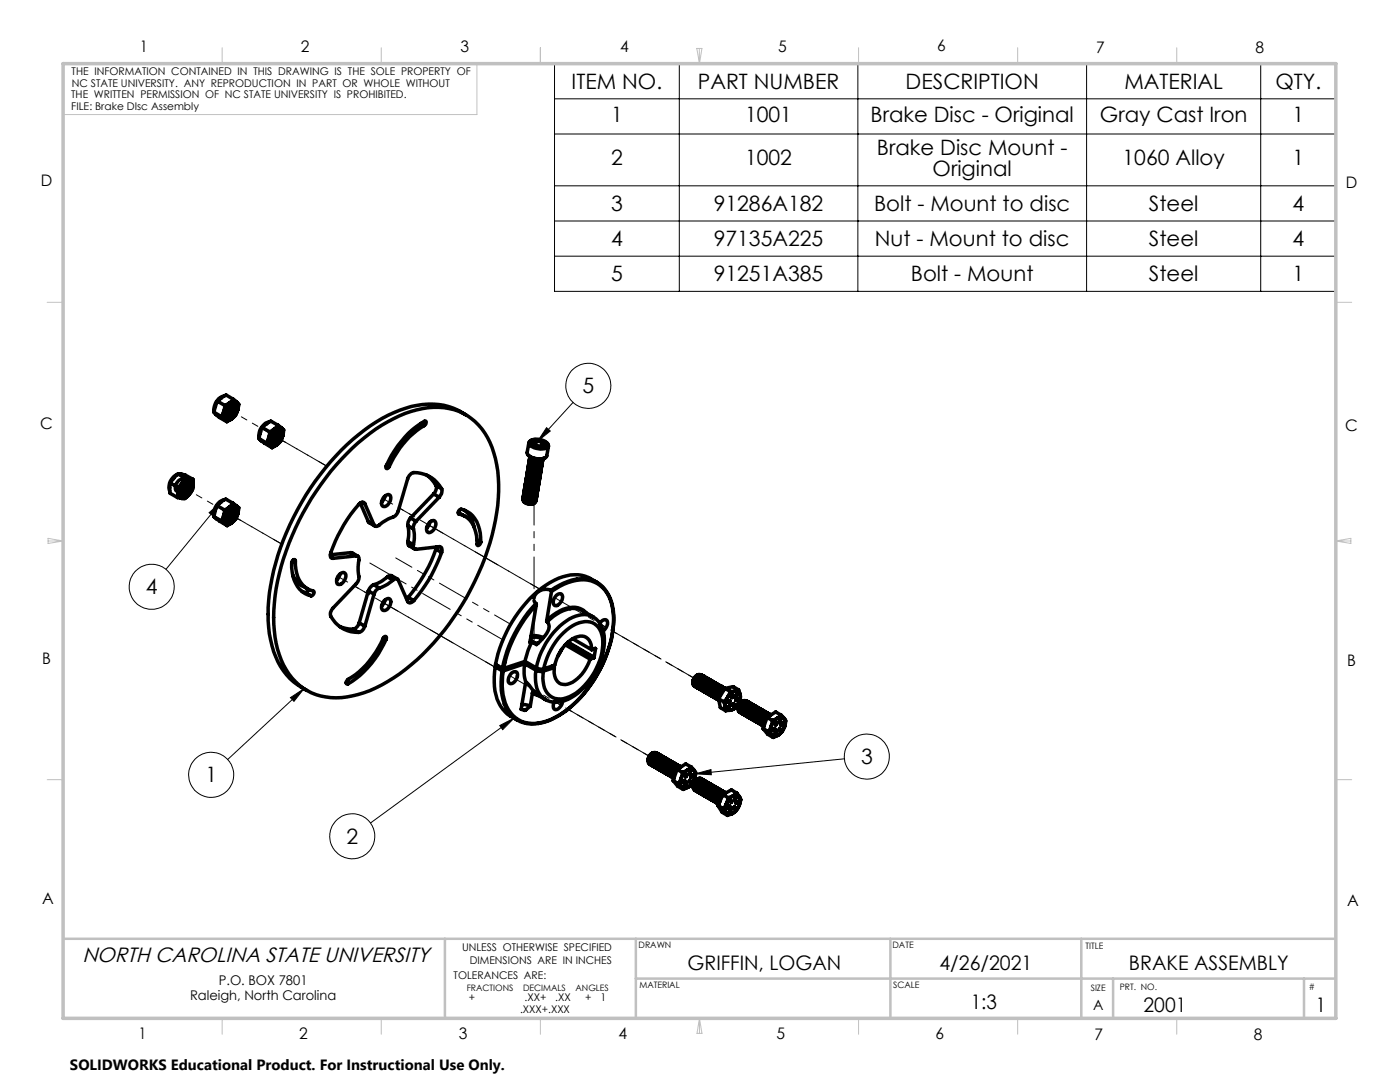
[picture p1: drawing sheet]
<svg xmlns="http://www.w3.org/2000/svg" width="279mm" height="216mm" viewBox="0 0 279 216" stroke-linecap="round" stroke-linejoin="round" font-family="sans-serif">
<g fill="none" stroke="#000" stroke-width=".2">
<path d="M110.7 12.7h155.9v45.4h-155.9zM110.7 19.7h155.9M135.6 12.7v45.4M171.2 12.7v45.4M216.9 12.7v45.4M251.6 12.7v45.4M110.7 26.7h155.9M110.7 37.1h155.9M110.7 44.1h155.9M110.7 51.1h155.9M109.1 85.3l.7 .7-2.5 2zM114.4 80.3l-7.1 7.7"/>
<path d="M41.7 102.3l2.4-2.1-1.6 2.7zM44.1 100.2l-11 13.4M58 139.2l2.6-1.8-1.9 2.5zM60.6 137.4l-15.2 14.2M99.7 144.8l2.9-1.5-2.3 2.3zM102.6 143.3l-28.7 20.9M138.7 154.4l3.2-.8 .1 1zM168.5 151.4l-29.8 3"/>
<circle cx="117.4" cy="77" r="4.5"/>
<circle cx="30.3" cy="117.1" r="4.5"/>
<circle cx="42.1" cy="154.6" r="4.5"/>
<circle cx="173" cy="151" r="4.5"/>
<circle cx="70.3" cy="166.9" r="4.5"/>
</g>
<g fill="none" stroke="#c0c0c0" stroke-width=".2">
<path d="M44.3 9.5v3.2M76.1 9.5v3.2M95.2 12.7v10.2h-82.6M107.8 9.5v3.2M139.1 9.7h1l-.5 3zM139.6 9.7v3M171.3 9.5v3.2M203.1 9.5v3.2M234.8 9.5v3.2M9.4 60.3h3.2M266.6 60.3h3.2M9.6 108h3"/>
<path d="M9.6 107.4l3 .6-3 .4zM266.6 108h3M266.6 108l3-.6v1zM9.4 155.6h3.2M266.6 155.6h3.2M44.3 203.2v3.2M76.1 203.2v3.2M107.8 203.2v3.2M139.6 203.2v3M139.6 203.2l.5 3h-1zM171.3 203.2v3.2M203.1 203.2v3.2"/>
<path d="M234.8 203.2v3.2"/>
</g>
<path d="M12.6 187.3h254M88.8 187.3v15.9M126.9 187.3v15.9M126.9 195.3h139.7M177.7 187.3v15.9M215.8 187.3v15.9M222.1 195.3v7.9M260.2 195.3v7.9" fill="none" stroke="#c0c0c0" stroke-width=".5"/>
<path d="M12.6 12.7h254v190.5h-254z" fill="none" stroke="#c0c0c0" stroke-width=".7"/>
<path d="M109.1 85.3l.7 .7-2.5 2zM138.7 154.4l3.2-.8 .1 1zM99.7 144.8l2.9-1.5-2.3 2.3zM58 139.2l2.6-1.8-1.9 2.5zM41.7 102.3l2.4-2.1-1.6 2.7z" fill="#000"/>
<g fill="none" stroke="#000" stroke-width=".7">
<path d="M44.2 79.4l-.2 .2M44.7 79a2.72 2.72 0 0 0-1.9 3.1M46.6 79.7l-.7 .7M46.6 79.7l-1.5-.9-1.7 1.2M46.6 79.7l.6 .6M34 96.4l-.1 .9v1.1l1.5 .9M34 96.4l1.5 .9M34.7 95.4l-.2 .2M35.4 99.3l.9 .1M35.5 94.7a2.72 2.72 0 0 0-1.6 3.2M35.5 97.3l.1 1M35.5 94.6l-.9 .8-.6 1"/>
<path d="M35.5 94.6h.3a4.7 4.7 0 0 1 2.7 1M35.5 94.6l1.5 .8M35.6 98.3a.97 .97 0 0 0 .7 1.1M35.6 98.3l-.2 1M35.7 94.6l.6 .1M36.1 98.1a1.43 1.43 0 0 0 1-1.6 1.42 1.42 0 0 1-.9 1.6M36.3 98.4h.1M36.4 96.4l-.9 .9M36.4 96.4a3.4 3.4 0 0 0-.8 1.9M36.7 96.6a.75 .75 0 0 1 1.1-.3 .75 .75 0 0 1 .2 1.1 1.54 1.54 0 0 1-1.7 1.4 1.53 1.53 0 0 1 .4-2.2zM36.9 96.6a1.55 1.55 0 0 1-1.6 1.4 1.56 1.56 0 0 1 1-2.4l.4 .3 .2 1M37 96.6a1.85 1.85 0 0 1-.8 1.3 1.72 1.72 0 0 0 .7-1.3"/>
<path d="M37 95.4l-.6 1M37 95.4l.9 .2M37.2 96.4l-.1 .7M37.4 96.5a1.3 1.3 0 0 1-1.2 1.7l.1 .2a1.34 1.34 0 0 0 1.4-1.5M37.4 96.5a1.4 1.4 0 0 1-1.2 1.7M37.5 96.6l-.1 .6M37.6 96.6l.1 .3M37.7 96.9l.2 .5M37.8 98.6a1.97 1.97 0 0 1-1.5 .8M37.8 98.6l-.9 .9-.6-.1M37.9 95.6a1.85 1.85 0 0 0-1.5 .8M37.9 95.6a.97 .97 0 0 1 .7 1.1"/>
<path d="M37.9 95.6h.6M37.9 97.4l-.1 .2a1.5 1.5 0 0 1-1.3 1 1.05 1.05 0 0 1 0-1.7 .7 .7 0 0 1 1.1-.3 1.27 1.27 0 0 1-1.3 1.7M37.9 97.4a1.8 1.8 0 0 1-1.2 1.2M38.5 95.6l.1 1.1M38.6 96.7a3.1 3.1 0 0 1-.8 1.9M38.6 96.7a2.41 2.41 0 0 1-.8 1.9M42.7 82.3l.2 .2a6.4 6.4 0 0 0 2.4 1.6M42.7 82.3l1.5 .8M43 82.5l.2 .3M43 81.1v.1M43.4 80l-.7 2.3M43.4 80l1.5 .9"/>
<path d="M44.2 83.1l.6 .6M44.7 99.8a2.77 2.77 0 0 0-1.9 3.1M44.7 82.1a1.67 1.67 0 0 0 .1 1.6M44.7 82.1l-.5 1M44.8 83.7l.5 .4M44.9 80.9l-.2 1.2M45.3 82.2l-.2 .1M45.6 81.2l.2-.2a.7 .7 0 0 1 1-.3 .7 .7 0 0 1 .3 .9 1.8 1.8 0 0 1-1.7 1.7 1.33 1.33 0 0 1 .2-2.1zM45.9 80.4l-1 .5M45.9 80.4a3.6 3.6 0 0 0-1.2 1.7M45.9 81a1.52 1.52 0 0 1-.8 1.3M45.9 81a1.45 1.45 0 0 1-.8 1.3"/>
<path d="M46.1 80.9a1.44 1.44 0 0 1-1 1.6 1.53 1.53 0 0 0 1-1.6zM46.2 83.6a1.11 1.11 0 0 1-1.4 .1M46.2 83.6l-.9 .5M46.2 80.9h.1a1.32 1.32 0 0 1-1.1 1.8 1.35 1.35 0 0 0 1.1-1.8M46.6 81.1l.1 .6M46.6 81.1l-.1-.2a1.34 1.34 0 0 0-1.2 .8 1.34 1.34 0 0 0 .2 1.4 1.53 1.53 0 0 0 1.2-.8M46.6 81.1a1.25 1.25 0 0 1-1.3 1.7M46.7 81.7v.6M46.7 81.7a1.33 1.33 0 0 1-1.4 1.1l-.2-.2M46.7 82.3a1.5 1.5 0 0 1-1.1 .8M47.2 80.3a1.04 1.04 0 0 0-1.3 .1M47.2 80.3a1.58 1.58 0 0 1 .2 1.5"/>
<path d="M47.2 80.3l.5 .4-.3 1.1M47.4 81.8a3.1 3.1 0 0 1-1.2 1.8M47.4 81.8a2.29 2.29 0 0 1-1.2 1.8M51.7 87.5l1.1 .9 1.5 .9M51.7 87.5l1.5 .9M52 86.2l-.1 .4M52 87.8l.2 .2M52.3 85.3l-.6 2.2M52.3 85.3l1.5 .9M53.2 88.4l.7 .5M53.3 84.5l-.3 .2M53.6 87.3l-.4 1.1"/>
<path d="M53.6 87.3a1.57 1.57 0 0 0 .3 1.6M53.7 84.2a2.69 2.69 0 0 0-1.9 3.1M53.8 86.2l-.2 1.1M53.9 88.9l.4 .4M54.4 87.1l-.2 .3M54.7 86.3a.75 .75 0 0 1 1-.4 .75 .75 0 0 1 .3 1.1 1.61 1.61 0 0 1-1.7 1.4 1.57 1.57 0 0 1 .4-2.1zM54.7 86.4l.4-.3h.3a1.4 1.4 0 0 1-.9 1.9l-.3-.1M54.8 85.6a3.5 3.5 0 0 0-1.2 1.7M54.8 85.6l-1 .6M54.8 86.3a1.47 1.47 0 0 1-.6 1.1l.3-.3zM55.1 86.1v.1a1.46 1.46 0 0 1-1 1.4M55.1 86.1v.4"/>
<path d="M55.1 86.1a1.59 1.59 0 0 1-1 1.6M55.1 86l-.4 .4M55.1 86h.5a1.42 1.42 0 0 1-1.2 2.1 1.38 1.38 0 0 1 .3-1.7M55.1 86h.5l.2 .1M55.2 86.1a1.37 1.37 0 0 1-1 1.7M55.3 88.7a1.19 1.19 0 0 1-1.4 .2M55.3 86.1a1.43 1.43 0 0 1-1.1 1.7M55.3 88.7l-1 .6M55.4 86.1a1.22 1.22 0 0 1-1.2 1.8M55.5 84.9l-.7 .7M55.5 84.9l-1.5-.9-.9 .6-.8 .7M55.5 84.9l.7 .5"/>
<path d="M56.2 85.4a1.11 1.11 0 0 0-1.4 .2M56.2 85.4a1.43 1.43 0 0 1 .2 1.6M56.2 85.4l.4 .4-.2 1.2M56.4 87a3.2 3.2 0 0 1-1.1 1.7M56.4 87a2.37 2.37 0 0 1-1.1 1.7M70.3 89.4a29.3 29.3 0 0 1 14-7.9 11.6 11.6 0 0 1 13.9 7.8 28.2 28.2 0 0 1 .4 16 51.4 51.4 0 0 1-18.9 29.2 22.7 22.7 0 0 1-12.6 4.7 11.3 11.3 0 0 1-11-7.5 27.4 27.4 0 0 1-.7-15.7 52.8 52.8 0 0 1 14.9-26.6zM76.6 99.2l.2-.2a.65 .65 0 0 1 .9-.3 .65 .65 0 0 1 .3 .9 1.45 1.45 0 0 1-1.6 1.4 1.29 1.29 0 0 1 .2-1.8zM76.9 99l-.3 .6-.4 .6M77.2 92.8l.5 .3M84 84.5l.7 .4M84.7 84.9l.3-.4-.1-.5a17.4 17.4 0 0 0-7.9 9.3l.2 .2 .5-.4M84.7 84.9a17.8 17.8 0 0 0-7 8.2"/>
<path d="M85.2 94.8l.9 .8 .9 1.3M86.5 98.6l1.2 .6M86.5 98.6l-4.6 4.8M87 96.9a1.67 1.67 0 0 1-.5 1.7M87 96.9l1.1 .6M87.7 99.2l-4.7 4.8M88.1 97.5a1.67 1.67 0 0 1-.4 1.7M88.1 97.5a6 6 0 0 0-5.9-3.1l-.8 .9-1.9 6.7a1.99 1.99 0 0 1-1.7 1.4l-2.1 1.3a.63 .63 0 0 1-1.1 0M93 82.8a13.3 13.3 0 0 0-12-1.3 34 34 0 0 0-15.1 10.7 50.6 50.6 0 0 0-12.4 29 20.9 20.9 0 0 0 3.1 12.6 12.2 12.2 0 0 0 4.6 4M104.4 99.7a1.75 1.75 0 0 0 2.3 .5l.3-.3M104.4 99.6l-.1 .1M104.4 99.3h.1"/>
<path d="M104.4 99.5a1.53 1.53 0 0 0 2 .8l.4-.1 .2-.2v-.3M104.4 99.3a1.75 1.75 0 0 0 2.4 .6l.2-.3M104.5 99.2h-.1a.85 .85 0 0 0 1 .8 1.21 1.21 0 0 0 1.6-.6M104.5 99a1.75 1.75 0 0 0 2.3 .6l.3-.3M104.5 99h-.1M104.5 98.7h.1M104.5 98.8v.3a2.03 2.03 0 0 0 2.6 .2v-.2M104.5 98.7a.89 .89 0 0 0 1 .7 1.35 1.35 0 0 0 1.6-.4M104.6 98.6h-.1a.86 .86 0 0 0 1 .7 1.51 1.51 0 0 0 1.6-.3v-.2M104.6 98.4a1.68 1.68 0 0 0 2.5 .3M104.6 98.4h-.1M104.6 98v.1"/>
<path d="M104.6 98.2v.1a1.53 1.53 0 0 0 2 .8l.3-.2 .3-.4M104.6 98.1a.95 .95 0 0 0 1 .7 1.42 1.42 0 0 0 1.6-.4M104.7 97.9l-.1 .1a.91 .91 0 0 0 1 .7 1.73 1.73 0 0 0 1.6-.3v-.2M104.7 97.8a1.75 1.75 0 0 0 2.3 .6l.2-.4M104.7 97.7l-.1 .1M104.7 99.7l.7 .4 1.1-.1M104.7 97.4a1.72 1.72 0 0 0 2.6 .4v-.1M104.7 97.6a1.53 1.53 0 0 0 2 .8l.3-.1 .3-.4M104.7 99.4l.1 .1a1.89 1.89 0 0 0 1.7 .2M104.7 97.1v.1M104.8 97.3h-.1a.85 .85 0 0 0 1 .8 1.51 1.51 0 0 0 1.6-.3v-.3M104.8 97.2a1.75 1.75 0 0 0 2.3 .5l.3-.3"/>
<path d="M104.8 99.1l.8 .3h1M104.8 96.8a1.66 1.66 0 0 0 2.6 .4l.1-.1M104.8 97a1.66 1.66 0 0 0 2.3 .7l.3-.5M104.8 98.8l.4 .2a1.64 1.64 0 0 0 1.4 .1M104.8 96.5h.1M104.9 96.7h-.1a.86 .86 0 0 0 1 .8 1.51 1.51 0 0 0 1.6-.3v-.3M104.9 96.5a1.7 1.7 0 0 0 2.6 .3M104.9 98.5l.8 .3h1M104.9 96.2a1.61 1.61 0 0 0 2 .7l.4-.1 .3-.4M105 99.9h.1M105 96.4h-.1a.86 .86 0 0 0 1 .8 1.2 1.2 0 0 0 1.6-.6M105 98.2a1.89 1.89 0 0 0 1.7 .3"/>
<path d="M105 95.8v.1M105 99.6l.5 .1h.8M105 96.1a.91 .91 0 0 0 .9 .8 1.73 1.73 0 0 0 1.6-.3v-.3M105 95.9a1.64 1.64 0 0 0 2 .7l.4-.1 .2-.3M105 99.3h.1M105 97.9h.1a1.94 1.94 0 0 0 1.7 .2M105 95.6a1.68 1.68 0 0 0 2.6 .4v-.2M105.1 95.7l-.1 .1a1.51 1.51 0 0 0 2 .8l.4-.2 .2-.4M105.1 97.6a1.89 1.89 0 0 0 1.7 .2M105.1 99.9l1 .1M105.1 95.2a1.72 1.72 0 0 0 2.6 .4M105.1 99l1.3 .1"/>
<path d="M105.1 95.4v.1a.85 .85 0 0 0 .9 .7 1.73 1.73 0 0 0 1.6-.3v-.2M105.1 98.6l.1 .1M105.1 97.3l.7 .3 1.1-.1M105.1 95a.9 .9 0 0 0 1.1 .6 1.35 1.35 0 0 0 1.5-.4M105.1 94.9v.1M105.2 99.3l1.1 .1M105.2 95.1l-.1 .1a1.66 1.66 0 0 0 2.4 .6l.2-.4M105.2 96.9l.3 .3a1.64 1.64 0 0 0 1.4 0M105.2 94.6a1.69 1.69 0 0 0 2.6 .4v-.1M105.2 98.3l.5 .2h.8M105.2 94.8v.1a.86 .86 0 0 0 1 .7 1.51 1.51 0 0 0 1.5-.3v-.3M105.2 98h.1"/>
<path d="M105.2 94.5a.86 .86 0 0 0 1 .8 1.24 1.24 0 0 0 1.6-.5v-.1M105.2 96.6l.1 .1a1.94 1.94 0 0 0 1.7 .2M105.2 94.3a1.78 1.78 0 0 0 2.6 .4v-.1M105.3 98.7l1.1 .1M105.3 96.3v.1a1.89 1.89 0 0 0 1.7 .2M105.3 94h.1M105.3 97.7l.5 .2h.8M105.3 94.2h-.1a1.53 1.53 0 0 0 2 .8l.6-.3v-.3M105.3 96l.1 .1a1.94 1.94 0 0 0 1.7 .2M105.3 94.1a1.64 1.64 0 0 0 2 .6l.4-.1 .2-.3M105.3 97.4l1.3 .2M105.3 98.1l1.2 .1"/>
<path d="M105.3 93.9a1.51 1.51 0 0 0 2 .8l.4-.1 .2-.5M105.3 93.7a1.62 1.62 0 0 0 2.6 .4v-.2M105.4 95.7a1.89 1.89 0 0 0 1.7 .3M105.4 93.4h.1M105.4 97.1l1.3 .2M105.4 90.8a3.2 3.2 0 0 0 3.4 .6M105.4 93.6l-.1 .2a2.03 2.03 0 0 0 2.6 .3v-.3M105.4 95.4l.8 .3 1-.1M105.4 93.4a1.75 1.75 0 0 0 2.4 .6l.2-.3M105.4 96.8l1.4 .1M105.4 93.2v.1a1.66 1.66 0 0 0 2.4 .6l.2-.2v-.2M105.4 93.1a1.61 1.61 0 0 0 2.1 .7l.5-.4"/>
<path d="M105.5 95.1l.3 .2a1.64 1.64 0 0 0 1.4 0M105.5 92.7a1.69 1.69 0 0 0 2.6 .5v-.1M105.5 96.4l.5 .2h.8M105.5 92.9l-.1 .3a2.06 2.06 0 0 0 2.6 .2l.1-.2M105.5 94.8h.1a1.89 1.89 0 0 0 1.7 .2M105.5 92.5a1.72 1.72 0 0 0 2.6 .4v-.2M105.6 96.1l.1 .1M105.6 88.3l-.4 2a1.9 1.9 0 0 0 1.9 1.2h1.2a.8 .8 0 0 0 .8-.5l.4-2M105.6 92.6l-.1 .1a.86 .86 0 0 0 1 .7 1.51 1.51 0 0 0 1.6-.3v-.2M105.6 94.4l.7 .4 1.1-.1M105.6 92.2a1.88 1.88 0 0 0 2.6 .3v-.1M105.6 92.1h.1"/>
<path d="M105.6 95.8l.5 .2h.8M105.6 92.3v.1a1.53 1.53 0 0 0 2 .7l.5-.3 .1-.2M105.6 94.1l.1 .1a1.89 1.89 0 0 0 1.7 .2M105.6 91.8v.1M105.7 95.5l1.3 .2M105.7 92h-.1a.91 .91 0 0 0 1 .8 1.73 1.73 0 0 0 1.6-.3v-.2M105.7 96.2l1.1 .1M105.7 91.9a1.75 1.75 0 0 0 2.3 .5l.2-.3M105.7 93.8l.7 .4 1.1-.1M105.7 91.5a1.72 1.72 0 0 0 2.6 .4v-.1M105.7 95.2l1.3 .2M105.7 91.7a.85 .85 0 0 0 .9 .8 1.65 1.65 0 0 0 1.6-.3l.1-.3"/>
<path d="M105.7 93.5l.8 .3h1M105.7 91.2h.1M105.8 94.9l1.1 .2M105.8 91.4h-.1a.85 .85 0 0 0 1 .8 1.51 1.51 0 0 0 1.6-.3v-.3M105.8 91.1a.86 .86 0 0 0 1 .8 1.3 1.3 0 0 0 1.5-.4M105.8 91.2a1.59 1.59 0 0 0 1.9 .7l.4-.1 .2-.3M105.8 93.2l.4 .2a1.64 1.64 0 0 0 1.4 .1M105.8 94.6l.5 .2h.8M105.8 92.9l1.2 .4 .6-.1M105.9 94.3l.5 .1h.6M105.9 93.9l1.2 .2M105.9 92.6a1.94 1.94 0 0 0 1.8 .3"/>
<path d="M105.9 92.3h.1a1.89 1.89 0 0 0 1.7 .2M106 93.6l1.1 .2M106 87.9a2.76 2.76 0 0 1 3.2 .6 .76 .76 0 0 1-1 .7 2.39 2.39 0 0 1-2.4-.9zM106 91.2a1.77 1.77 0 0 0 1.6 .4M106 93.3l.1 .1M106 92a1.94 1.94 0 0 0 1.8 .2M106 91.7l.8 .3 1-.1M106.1 93l1.3 .2M106.1 92.7l.5 .2h.8M106.1 87.8l-.2 .1a.59 .59 0 0 0-.3 .6 .59 .59 0 0 0 .4 .5 3.2 3.2 0 0 0 3.4 .2v-.4l-.3-.5M106.1 91.3l.7 .4 1-.1M106.2 93.4l1.1 .1"/>
<path d="M106.2 92.4l.5 .2h.7M106.2 92.1l1.2 .2M106.3 91.8l1.3 .2M106.3 91.5l1.3 .2M106.3 88.2l.1 .3 .5 .3M106.3 88.2l.2 .3M106.9 96.3h-.1M106.9 88.8l1.2 .2M107 95.1h.1M107 99.9h.1M107 87.9l1.2 .2M107 87.9l-.5 .1-.2 .2"/>
<path d="M107 87.9l-.3 .3h-.4M107 87.9l.7 .2h.5M107 99.6h.1M107 87.9l-.1 .9M107.1 99.3h.1M107.2 94.4l-.1 .1M107.2 93.8h.1M107.2 98.6v.1M107.2 94.1l-.1 .1M107.2 98.3v.1M107.3 98h.1M107.4 97.7v.1"/>
<path d="M107.5 92.6h-.1M107.5 92.3h-.1M107.6 96.1v.1M107.7 95.8l-.1 .1M107.7 95.5v.1M107.8 94.9h.1M107.8 94.6h.1M107.9 94.3h.1M108 93.7h.1M108.1 93.3v.1M108.1 93v.1M108.2 92.7h.1"/>
<path d="M108.2 88.1l.5 .2 .1 .4M108.2 88.1l.3 .4 .3 .2M108.2 88.1l-.1 .9M108.3 92.1h.1M108.8 88.7l-.4 .2-.3 .1M108.8 88.7l-.4 .3M42.7 103.1l2.6 1.8M42.7 103.1l1.5 .9M43.1 103.5h.2M43.3 100.9l-.6 2.2M43.3 100.9l1.5 .9M44.2 100.2l-.3 .1"/>
<path d="M44.2 104l.7 .5M44.6 102.9a1.43 1.43 0 0 0 .3 1.6M44.6 102.9l-.4 1.1M44.8 101.8l-.2 1.1M44.9 104.5l.4 .4M45.3 102.9l-.2 .2M45.8 101.7a.72 .72 0 0 1 .9-.3 .72 .72 0 0 1 .4 .9 1.84 1.84 0 0 1-1.6 1.7 1.28 1.28 0 0 1 0-2zM45.8 101.2l-1 .6M45.8 101.2a3.5 3.5 0 0 0-1.2 1.7M45.9 101.7a1.45 1.45 0 0 1-.8 1.3 1.4 1.4 0 0 0 .8-1.3M46.1 101.7a1.41 1.41 0 0 1-1 1.6M46.2 101.6l-.1 .5"/>
<path d="M46.2 101.6h.1a1.31 1.31 0 0 1-1.1 1.8 1.33 1.33 0 0 0 1.1-1.8M46.3 104.3a1.13 1.13 0 0 1-1.4 .2M46.3 104.3l-1 .6M46.5 100.4l-.7 .8M46.5 100.4l-1.5-.8-.9 .6-.8 .7M46.5 100.4l.7 .6M46.6 101.8l.1 .6M46.6 101.8l-.1-.1a1.42 1.42 0 0 0-1.2 2.1 1.21 1.21 0 0 0 1.4-.8v-.1M46.6 101.8a1.25 1.25 0 0 1-1.3 1.7M46.7 102.4v.5M46.7 102.4a1.42 1.42 0 0 1-1.4 1.2l-.2-.2M46.7 102.9a1.58 1.58 0 0 1-1.1 1"/>
<path d="M47.2 101a1.06 1.06 0 0 0-1.4 .2M47.2 101a1.48 1.48 0 0 1 .2 1.5M47.2 101l.5 .3-.3 1.2M47.4 102.5a3.5 3.5 0 0 1-1.1 1.8M47.4 102.5a2.45 2.45 0 0 1-1.1 1.8M58.4 114.7l.2 .3a5.1 5.1 0 0 0 2.7 2.5M58.6 111.7l.3 .2M58.9 111.9l-.2-.2-.4 .3a6.5 6.5 0 0 0 2.6 6.4l1.2 .5M58.9 111.9a6 6 0 0 0 2.5 5.6l1.1 .4a.59 .59 0 0 1-.4 1M60.3 118l.7 .3M61 118.3l1.1 .6M61.6 117.6l-.3 .5-.3 .2"/>
<path d="M66 111.1l.5 .3M67.6 114.8l.2-.3a.66 .66 0 0 1 .9-.2 .66 .66 0 0 1 .3 .9 1.5 1.5 0 0 1-1.6 1.4l-.2-.6 .1-.6zM67.9 114.5l-.3 .7-.4 .5M70 110.3h.3l1.1 .7M70 110.3l1.1 .6M70 110.3l-4.1 .4M71.1 110.9a.61 .61 0 0 1 .5 .9l-.1 2.5a2.03 2.03 0 0 1-.4 2.2l-4.6 4.8a1.6 1.6 0 0 0-.5 1.7 6.1 6.1 0 0 0 5.6 3.2M71.1 110.9l-4.6 .5M71.9 100.4l1.6 3.7M72.3 100.2l.5 .3M72.8 100.5a.71 .71 0 0 0-1.2 .2 28.4 28.4 0 0 0-5.7 10l.2 .6 .4 .1M72.8 100.5l1.8 4.2"/>
<path d="M73.5 104.1l1.4 .9M73.5 104.1l1.1 .6M73.5 117.9l1.1 .7M73.5 117.9l-1.8 6.4M74.6 116.7a2.17 2.17 0 0 0-1.1 1.2M74.6 116.7l1.1 .6M74.6 118.6l-1.8 6.4M75.7 117.3a1.69 1.69 0 0 0-1.1 1.3M76.6 119.9l.2-.2a.65 .65 0 0 1 .9-.2 .65 .65 0 0 1 .3 .9 1.45 1.45 0 0 1-1.6 1.4 1.29 1.29 0 0 1 .2-1.9zM76.9 119.7l-.3 .7-.4 .5M77.3 115.1a6.8 6.8 0 0 1-2.7 1.6M77.3 115.1l.5-.3h.3l1.2 .7"/>
<path d="M77.3 115.1l1.1 .6M78.4 115.7a7.1 7.1 0 0 1-2.7 1.6M78.4 115.7a.63 .63 0 0 1 1.1 0l1.9 4.3a.71 .71 0 0 0 1.2-.2M81.4 104.9a7.2 7.2 0 0 1 0 3.2M81.4 108.1l.1 .6 1.3 .8M81.4 104.9l1.1 .7M81.4 108.1l1.1 .6M81.5 119.2l-.4 .3M81.5 119.2l1.1 .6M81.9 103.4a1.89 1.89 0 0 0-.5 1.5M81.9 103.4l1.1 .6M82.5 108.7a.64 .64 0 0 0 .5 .9l4.7-.5a.72 .72 0 0 1 .4 1.1"/>
<path d="M82.5 105.6a7 7 0 0 1 0 3.1M83 104a1.91 1.91 0 0 0-.5 1.6M85.6 104.4l.2-.2a.66 .66 0 0 1 .9-.3 .66 .66 0 0 1 .3 .9 1.5 1.5 0 0 1-1.6 1.4 1.29 1.29 0 0 1 .2-1.8zM85.8 104.1l-.2 .7-.5 .5M87 109.6a30.2 30.2 0 0 1-5.5 9.6M87 109.6l1.1 .6M87.1 109.1l-.1 .5M88.1 110.2a29.6 29.6 0 0 1-5.5 9.6M91.4 102.3l1.4 .7M91.5 102.5l.1 .1M91.6 102.6a4.3 4.3 0 0 1 3.3 3.6l.4 2.6 .4-.1 .3-.5M91.6 102.6a.61 .61 0 0 1 .4-1 5.5 5.5 0 0 1 3.9 5.6l.1 1"/>
<path d="M92.7 101.8a5.9 5.9 0 0 1 1.9 3.4M95.2 107.7l.8 .5M104.6 100l.1 .1a1.89 1.89 0 0 0 1.7 .2M104.9 100.2l.5 .2h.8M106.3 100l-.2 .1M106.6 119.8l.4 .6M106.9 100.1a1.74 1.74 0 0 1-2.3 0 1.77 1.77 0 0 0 2 .3M110 117.8a10 10 0 0 1 7.2-2.3 5.7 5.7 0 0 1 4.5 3.8M110 117.8l.1 .2M110 117.8a2.46 2.46 0 0 0-3.4 1.5M110.1 118a9.9 9.9 0 0 1 7.8-2.1 6.3 6.3 0 0 1 4.3 5.5 20.2 20.2 0 0 1-3 13.2 19.5 19.5 0 0 1-10.8 9.5 5.9 5.9 0 0 1-7.8-4.6l-.4-2.7 .2-2.9M110.1 118l-1 5.8"/>
<path d="M111.1 118.8a.66 .66 0 0 1 .8-.3 .66 .66 0 0 1 .4 .8 1.59 1.59 0 0 1-1.6 1.5 1.43 1.43 0 0 1 .4-2zM119.2 116.2a7.9 7.9 0 0 0-9.4 0 25.3 25.3 0 0 0-10.9 16.4l1.4 .7M121.8 119.4a15.9 15.9 0 0 1-.7 11.2 23.4 23.4 0 0 1-10.6 12.7 8.9 8.9 0 0 1-3.1 1.1M67.8 125l1.1 .4 1.5 .2M69.1 136.2l.4 .3M70.4 125.6l1.2 .6M71.7 124.3a1.76 1.76 0 0 1-1.3 1.3M71.7 124.3l1.1 .7M72.8 125a1.63 1.63 0 0 1-1.2 1.2M76.6 127.2l.5 .3M77.1 127.5v-.4h-.4a18.9 18.9 0 0 1-7.4 8.6l-.2 .5 .1 .3h.3M77.1 127.5a19.4 19.4 0 0 1-7.6 9"/>
<path d="M98.8 133a12.1 12.1 0 0 0 1.1 7.9l1.3 1.6 2.1 1.2M98.8 133l1.4 .8M99.4 132.9l-.6 .1M100.2 133.8a11.4 11.4 0 0 0 1.5 8.5 5.7 5.7 0 0 0 5.7 2.1M100.2 133.8l.2 .1M100.3 133.3l.2 .1M102.1 134.3a.66 .66 0 0 1 .8-.3 .66 .66 0 0 1 .4 .9 1.54 1.54 0 0 1-1.6 1.5 1.46 1.46 0 0 1 .4-2.1zM104.7 132.4a7.7 7.7 0 0 0 .2 3.7M104.7 132.4l-4.3 1.5M104.7 132.4l2.3 1.3M104.8 132l-4.3 1.4M104.8 132l2.2 1.3"/>
<path d="M104.9 136.1l.7 .6 1.2 1.6-.4-.2M104.9 136.1l-.9 5.4 .7 .2M105.9 127.7l.6 .5 .9 .2M105.9 127.4a2.23 2.23 0 0 1 2.3 .1M106 126.9h1.1l1.3 .3M106.2 128.1a14.2 14.2 0 0 0-1.4 3.9M106.3 138.3l1.2 .5M106.3 138.3l-.5 2.6M106.4 138.1l-.1 .2M106.4 138.1l2.4 1.5M107 120.4a25.9 25.9 0 0 0-6.7 12.9M107 120.4v.3"/>
<path d="M107 133.7l.6 .2h.8M107 133.7a6.2 6.2 0 0 0 1.3 5.5l.5 .4M107 120.7a26.2 26.2 0 0 0-6.5 12.7M107 133.3l.9 .2h.6M107 120.7l-1.2 7.5 .4-.1M108.5 133.5a13.1 13.1 0 0 1 6.4-9 3.6 3.6 0 0 1 4.5 .7 7.7 7.7 0 0 1 0 7.3 11.8 11.8 0 0 1-6.4 6.7 3.3 3.3 0 0 1-4.6-3.1v-2.2M109.1 123.8l.1 .3M109.2 124.1a2.1 2.1 0 0 1-.4 2.8l-1.7 1.7-.9-.5M110.1 132.9l.5 .3M110.6 133.2l-2.2 .7M112.1 129.6l-.8 1.3M112.3 139.9a1.69 1.69 0 0 1-1.6 1.7l-.3-.6 .2-.9"/>
<path d="M112.8 128.7l5 2.8M113.2 128.2h.1M113.3 128.2l5.2 3.1M113.3 128.2h.1M113.3 128.1l5.3 3.1M114.3 127.5l3.8 2.1M117 122.3a3.9 3.9 0 0 0-4.7-.7l-1.9 1.1-1.3 1.1M117.8 131.5a7.5 7.5 0 0 1-4.5 5 2.1 2.1 0 0 1-2.7-2.2v-1.1M118.1 129.6a2.25 2.25 0 0 0-.9-2.2 2.25 2.25 0 0 0-2.4-.2 8.1 8.1 0 0 0-4.1 5.6l-2.2 .7M118.3 123.1a5.2 5.2 0 0 1 2.3 5.2 14 14 0 0 1-7.2 11.2 4.8 4.8 0 0 1-4.6 .1M118.4 123.1l-2.2-1.3a5 5 0 0 0-5.1 .8l-1.9 1.5M118.4 123.1a5 5 0 0 0-5.4 .8 15.3 15.3 0 0 0-6 9.4"/>
<path d="M118.5 131.3l-.7 .2M118.6 131.2l-.1 .1M118.8 129.4h.1M118.8 129.4l-.7 .2M118.9 129.4l-.3 1.8M119.7 124.4l.3-.4a.67 .67 0 0 1 .9-.3 .67 .67 0 0 1 .3 .8l-.4 .9-.4 .5M138.3 136.1l.1-.5-.1 .5M138.3 136.3l.1 .2zM139.1 137.2h.1M139.2 134.7a1.72 1.72 0 0 0-.9 1.6M139.3 137.3h.1M139.7 134.6a1.55 1.55 0 0 0-1.3 2.1l.3 .2"/>
<path d="M140 134.7h-.1a1.54 1.54 0 0 0-1.1 2.4M140.1 137.8h.1M140.1 134.8l-.1-.1a1.65 1.65 0 0 0-1.4 2.2l.4 .2M140.2 134.8a1.59 1.59 0 0 0-1.3 2.2l.2 .2M140.3 134.8h.1M140.4 134.9l-.2-.1a1.65 1.65 0 0 0-1.3 2.2l.3 .2M140.5 135a1.48 1.48 0 0 0-1.2 2.3M140.6 135.1l-.1-.2a1.65 1.65 0 0 0-1.4 2.3l.4 .2M140.8 135.1h-.1a1.48 1.48 0 0 0-1.1 2.3v.1M140.9 135.2l-.2-.1a1.59 1.59 0 0 0-1.3 2.2l.3 .2M141 135.3a1.03 1.03 0 0 0-1.3 .8 1.05 1.05 0 0 0 .1 1.5M141.1 135.4l-.1-.1a1.59 1.59 0 0 0-1.4 2.1l.4 .3"/>
<path d="M141.3 135.4a1.48 1.48 0 0 0-1.2 2.3M141.4 135.5l-.2-.1a1.56 1.56 0 0 0-1.3 2.2l.3 .2M141.5 135.5a1.52 1.52 0 0 0-1.2 2.4M141.6 135.6l-.1-.1a1.56 1.56 0 0 0-1.3 2.2l.3 .2M141.8 135.7h-.1a1.52 1.52 0 0 0-1.1 2.4M141.9 135.8l-.2-.1a1.56 1.56 0 0 0-1.3 2.2l.3 .2M142 135.9v-.1a1.52 1.52 0 0 0-1.2 2.4M142 138.9h.1M142.1 135.9l-.1-.1a1.64 1.64 0 0 0-1.3 2.2l.3 .3M142.2 136v-.1a1.56 1.56 0 0 0-1.1 2.5M142.2 136h.1M142.3 139.1h.1"/>
<path d="M142.3 136.1l-.1-.1a1.65 1.65 0 0 0-1.3 2.2l.3 .2M142.5 136.1a1.54 1.54 0 0 0-1.2 2.4M142.5 136.1h.1M142.6 139.2h.1M142.6 136.2l-.1-.1a1.65 1.65 0 0 0-1.4 2.2l.4 .2M142.8 136.3l-.1-.1a1.54 1.54 0 0 0-1.1 2.4M142.8 139.3h.1M142.9 136.4l-.2-.2a1.65 1.65 0 0 0-1.3 2.3l.3 .2M143 136.4h-.1a1.54 1.54 0 0 0-1.1 2.4M143 136.4h.1M143.1 139.5h.1M143.1 136.5l-.1-.1a1.65 1.65 0 0 0-1.4 2.2l.4 .2"/>
<path d="M143.2 136.6v-.1a1.52 1.52 0 0 0-1.1 2.4M143.2 136.6h.1M143.4 136.7l-.2-.2a1.65 1.65 0 0 0-1.3 2.2l.3 .3M143.4 139.4l1.1 .7M143.4 139.4l.4 1.8 1 .6M143.5 136.7a1.48 1.48 0 0 0-1.2 2.3M143.5 136.7h.1M143.6 136.8l-.1-.1a1.65 1.65 0 0 0-1.4 2.2l.4 .2M143.7 136.8a1.59 1.59 0 0 0-1.4 2.2l.3 .2M143.8 136.8h.1M143.9 136.9l-.2-.1a1.65 1.65 0 0 0-1.3 2.2l.3 .2M144 137a1.59 1.59 0 0 0-1.4 2.2l.2 .1"/>
<path d="M144.1 137.1l-.1-.1a1.59 1.59 0 0 0-1.4 2.2l.3 .2M144.3 137.1h-.1a1.48 1.48 0 0 0-1.1 2.4M144.4 137.2l-.2-.1a1.59 1.59 0 0 0-1.3 2.2l.3 .2M144.5 137.6a1.85 1.85 0 0 0-1 1.6M144.5 137.3a1.5 1.5 0 0 0-1.2 2.3M144.6 137.5a1.87 1.87 0 0 0-1.1 1.7M144.6 137.4l-.1-.1a1.59 1.59 0 0 0-1.4 2.2l.4 .2M144.7 137.4a1.6 1.6 0 0 0-1.3 2.2 1.63 1.63 0 0 1 1.3-2.2M144.7 137.4l-1.3 2M144.7 137.4l1.1 .6M144.7 137.4l1.6-.4 1.1 .7M145.2 139.1l-.7 1"/>
<path d="M145.2 139.1a2.73 2.73 0 0 0-.4 1.9M145.6 139.9l-.5 .2M145.6 139.9v.1M145.6 139.9h.1M145.6 140l-.5 .1M145.7 139.9l-.1 .1M145.7 139.9l-.6 .2M145.8 138l-.6 1.1M146 138.6l.1 .5M146 138.6h.1M146 138.6l.2 .5M146.1 139.1l-.1 .1"/>
<path d="M146.1 139.1h.1M146.7 139h.1M146.7 139l.1 .1M146.7 137.9a2.5 2.5 0 0 0-1.5 1.2M146.7 137.9a.79 .79 0 0 1 1 .7M146.7 137.9l-.9 .1M146.8 139.7h.1M147.1 138.4l-.3 .7M147.1 138.4h.1M147.1 138.4l-.4 .6M147.3 139.6l-.5 .1M147.3 139.6h.1"/>
<path d="M147.3 139.5v.1M147.3 139.6l-.4 .1M147.4 139.5l-.5 .2M147.4 139.5l-.1 .1M147.4 137.7l-.7 .2M147.4 137.7l.3 .9M147.7 138.6a2.73 2.73 0 0 1-.5 1.9M147.7 138.6a2.22 2.22 0 0 1-.5 1.9M148.2 139.9l-.6 .5-.3 .9M148.6 139.8a1.53 1.53 0 0 0-1 2.3h.1M148.9 139.9v-.1a1.52 1.52 0 0 0-1.1 2.4M149 139.8v.1"/>
<path d="M149.1 140l-.1-.2a1.63 1.63 0 0 0-1.4 2.2l.3 .3M104.1 140.6h.8l.9 .3M105 141.6l-.3 .1M105 141.6h-.3v.1M105.8 140.9l-.8 .7M129.3 151.6v.2M129.5 152.1l.1 .1M130.2 150.3l-.6 .5-.3 .8M130.7 150.2a1.53 1.53 0 0 0-1.1 2.3h.1M131 150.2a1.54 1.54 0 0 0-1.2 2.4M131 150.2h.1M131.1 153.3h.1"/>
<path d="M131.1 150.3l-.1-.1a1.55 1.55 0 0 0-1.1 2.4h.1M131.2 150.4a1.51 1.51 0 0 0-1.1 2.4M131.3 150.4h.1M131.3 153.5h.1M131.4 150.5l-.1-.1a1.55 1.55 0 0 0-1.2 2.4h.1M131.5 150.5a1.52 1.52 0 0 0-1.1 2.4M131.5 150.5h.1M131.6 153.6h.1M131.6 150.6l-.1-.1a1.63 1.63 0 0 0-1.4 2.2l.4 .2M131.8 150.7l-.1-.1a1.59 1.59 0 0 0-1.3 2.2l.2 .2M131.8 150.6v.1M131.8 153.7h.1"/>
<path d="M131.9 150.8l-.1-.2a1.63 1.63 0 0 0-1.4 2.2l.3 .3M132 150.8a1.63 1.63 0 0 0-1.4 2.2l.2 .2M132 150.8h.1M132 153.9h.1M132.1 150.9l-.1-.1a1.58 1.58 0 0 0-1.4 2.2l.4 .2M132.3 151l-.1-.1a1.63 1.63 0 0 0-1.4 2.2l.3 .2M132.3 154h.1M132.4 151.1l-.1-.1a1.51 1.51 0 0 0-1.2 2.4h.1M132.5 151.1a1.63 1.63 0 0 0-1.4 2.1l.2 .2M132.5 151.1h.1M132.5 154.2h.1M132.6 151.2l-.1-.1a1.51 1.51 0 0 0-1.1 2.4h.1"/>
<path d="M132.8 151.2h-.1a1.63 1.63 0 0 0-1.4 2.2l.3 .2M132.8 151.2h.1M132.9 151.3l-.1-.1a1.51 1.51 0 0 0-1.2 2.4h.1M133 151.4a1.5 1.5 0 0 0-1.2 2.3M133 151.4h.1M133.1 151.5l-.1-.1a1.52 1.52 0 0 0-1.1 2.4h.1M133.2 151.5a1.52 1.52 0 0 0-1.2 2.4M133.2 151.5h.1M133.3 151.6l-.1-.1a1.59 1.59 0 0 0-1.3 2.2l.3 .2M133.5 151.7a1.52 1.52 0 0 0-1.2 2.3M133.5 151.7h.1M133.6 151.8l-.1-.1a1.56 1.56 0 0 0-1.1 2.4h.1"/>
<path d="M133.7 151.8a1.5 1.5 0 0 0-1.1 2.4M133.7 151.8h.1M133.9 151.9l-.2-.1a1.56 1.56 0 0 0-1.1 2.4h.1M134 152v-.1a1.52 1.52 0 0 0-1.2 2.4M134.1 155h.1M134.1 152l-.1-.1a1.56 1.56 0 0 0-1.1 2.4l.1 .1M134.3 152.1h-.1a1.52 1.52 0 0 0-1.1 2.3h-.1M134.3 155.8l1.1 .6M134.3 155.8l1 1.1 1 .6M134.4 152.2l-.2-.1a1.56 1.56 0 0 0-1.1 2.4h.1M134.5 152.3v-.1a1.54 1.54 0 0 0-1.2 2.4M134.5 152.2v.1"/>
<path d="M134.6 155a1.68 1.68 0 0 1 1.2-1.9 1.66 1.66 0 0 0-1.3 2M134.6 152.4l-.1-.2a1.55 1.55 0 0 0-1.2 2.4l.2 .1M134.7 152.4a1.59 1.59 0 0 0-1.4 2.2l.3 .2M134.8 152.4h.1M134.9 152.5l-.1-.1a1.55 1.55 0 0 0-1.2 2.4h.1M135 152.5a1.59 1.59 0 0 0-1.4 2.2l.2 .2M135 152.5h.1M135.1 152.6l-.1-.1a1.58 1.58 0 0 0-1.4 2.2l.3 .2M135.1 153.5l-.8 2.3M135.1 153.5l1.1 .6M135.3 152.7l-.1-.1a1.63 1.63 0 0 0-1.4 2.2l.3 .2M135.4 152.8l-.1-.1a1.51 1.51 0 0 0-1.2 2.4h.1"/>
<path d="M135.4 156.4l.6 .6M135.5 152.8a1.63 1.63 0 0 0-1.4 2.2l.2 .2M135.6 152.9l-.1-.1a1.51 1.51 0 0 0-1.1 2.4h.1M135.8 153l-.1-.1a1.54 1.54 0 0 0-1.2 2.4 1.54 1.54 0 0 1 1.2-2.3l.2 .1M135.9 155.3l-.5 1.1M135.9 155.3a2.02 2.02 0 0 0 .1 1.7M136 157a.97 .97 0 0 0 1.3 .1M136 157l.3 .5M136.2 154.1l-.3 1.2M136.6 155.8l-.5 .3M136.6 155.8h.1M136.6 155.7v.1"/>
<path d="M136.6 155.7l-.5 .4M136.7 154.6l-.1 .1 .3 .3v-.1M136.7 154.6h.1M136.7 154.6l.2 .3M136.7 154.6l.2 .2M136.7 156.8h.1M136.9 154.8l-.1 .1M136.9 154.8v.1M136.9 156.2h.1M136.9 156.1h.1M136.9 156.1l-.2 .7M136.9 156.1l.1 .1"/>
<path d="M137 156.2l-.2 .6M137.2 153.7a3.5 3.5 0 0 0-1.3 1.6M137.2 153.7a.96 .96 0 0 1 1.3 0M137.2 153.7l-1 .4M137.3 157.1l-1 .4M137.5 154.5h.1M137.6 155.7l.3 .3M137.7 155.8l.2 .4v-.1M137.7 155.8l.2 .3M137.7 155.7v.1M137.8 153.9h.1M137.8 153.8h.1"/>
<path d="M137.8 153.9l-.3 .6M137.8 153.8l-.3 .7M137.8 153.8v.1M137.8 153.9l-.2 .6M137.9 156l-.1 .1M137.9 156v.1M137.9 153l-.7 .7M137.9 153l.6 .7M137.9 153l-1.1-.6-1.7 1.1M138.4 154.7l-.5 .3M138.4 154.7h.1M138.4 154.6v.1"/>
<path d="M138.4 154.7l.1-.1-.6 .4M138.5 153.7a2.02 2.02 0 0 1 .1 1.7M138.5 153.7l.4 .5-.3 1.2M138.6 155.4a3.5 3.5 0 0 1-1.3 1.7M138.6 155.4a2.78 2.78 0 0 1-1.3 1.7M139.1 155.5a1.63 1.63 0 0 0-.8 1.4M139.2 155.5a1.56 1.56 0 0 0-.8 1.9M139.5 157.1a.72 .72 0 0 0 .2 .9M139.7 158.3h.1M139.7 157.2a.72 .72 0 0 0 .2 1M139.9 155.4a1.53 1.53 0 0 0-1.4 2l.3 .3M139.9 155.4l-.2-.1a1.53 1.53 0 0 0-1.3 1.7v.4l.3 .3"/>
<path d="M139.9 155.4l.1 .1M139.9 157.4a.72 .72 0 0 0 .3 .9M140.1 155.5a1.47 1.47 0 0 0-1.3 .8 1.47 1.47 0 0 0 .2 1.6M140.1 155.5h.1M140.2 157.5a.72 .72 0 0 0 .2 .9M140.2 155.6v-.1a1.53 1.53 0 0 0-1.5 2.1l.4 .3M140.4 155.6a1.52 1.52 0 0 0-1.5 2.1l.3 .3M140.4 155.6h.1M140.4 157.7a.67 .67 0 0 0 .3 .9M140.5 155.8l-.1-.2a1.53 1.53 0 0 0-1.4 2.1l.3 .3M140.7 155.8a1.47 1.47 0 0 0-1.4 .8 1.47 1.47 0 0 0 .1 1.5l.1 .1M140.7 157.8a.67 .67 0 0 0 .2 .9"/>
<path d="M140.7 155.9v-.1a1.57 1.57 0 0 0-1.5 2.1l.4 .3M140.9 155.9a1.47 1.47 0 0 0-1.4 .8 1.47 1.47 0 0 0 .1 1.6h.1M140.9 158a.64 .64 0 0 0 .2 .9M141 156h-.1a1.5 1.5 0 0 0-1.2 2.3h.1M141.1 156.1a1.49 1.49 0 0 0-1.2 2.3M141.2 158.1a.76 .76 0 0 0 .2 .9M141.2 156.2v-.1a1.52 1.52 0 0 0-1.3 2.3l.2 .1M141.4 156.2a1.49 1.49 0 0 0-1.3 2.3l.1 .1M141.4 159.3h.1M141.4 158.3a.76 .76 0 0 0 .2 .8M141.5 156.3l-.1-.1a1.52 1.52 0 0 0-1.2 2.4h.1M141.6 156.4a1.49 1.49 0 0 0-1.2 2.3"/>
<path d="M141.7 158.4v.7l.2 .2M141.7 156.5v-.1a1.52 1.52 0 0 0-1.3 2.3l.2 .1M141.9 156.5a1.49 1.49 0 0 0-1.3 2.3l.1 .1M142 158.5a.64 .64 0 0 0 .2 .9M142 156.6l-.1-.1a1.55 1.55 0 0 0-1.5 2.1l.4 .3M142.1 156.6a1.29 1.29 0 0 0-1.4 1.3 .88 .88 0 0 0 .2 1.1M142.2 158.7a.72 .72 0 0 0 .2 .9M142.2 156.7a1.52 1.52 0 0 0-1.5 2l.4 .3M142.4 156.8a1.46 1.46 0 0 0-1.3 .8 1.46 1.46 0 0 0 .1 1.5h-.1M142.5 158.8a.72 .72 0 0 0 .2 .9M142.5 156.9l-.1-.1a1.53 1.53 0 0 0-1.4 2.1l.3 .3M142.6 157a1.47 1.47 0 0 0-1.3 .7 1.47 1.47 0 0 0 .1 1.6"/>
<path d="M142.7 159a.72 .72 0 0 0 .2 .9M142.7 157.1v-.1a1.53 1.53 0 0 0-1.5 2l.4 .3M142.8 157.1a1.53 1.53 0 0 0-1.1 2.4M142.9 157.1h.1M142.9 159.1a.72 .72 0 0 0 .3 .9M143 157.2l-.1-.1a1.53 1.53 0 0 0-1.4 2.1l.3 .3M143.1 157.2a1.52 1.52 0 0 0-1.4 2.1l.3 .3M143.1 157.2h.1M143.2 159.2a.72 .72 0 0 0 .2 1M143.2 157.3v-.1a1.53 1.53 0 0 0-1.5 2.1l.4 .3M143.4 157.4a1.52 1.52 0 0 0-1.5 2l.3 .3M143.4 157.3v.1"/>
<path d="M143.5 157.5l-.1-.1a1.53 1.53 0 0 0-1.4 2.1l.3 .3M143.6 157.5a1.52 1.52 0 0 0-1.4 2.1l.3 .3M143.6 157.5h.1M143.7 157.6v-.1a1.57 1.57 0 0 0-1.5 2.1l.4 .3M143.9 157.7a1.47 1.47 0 0 0-1.4 .7 1.47 1.47 0 0 0 .1 1.6h.1M143.9 158.5l.7-.3h.2a1.63 1.63 0 0 0-1.3 2.1 1.39 1.39 0 0 1 .4-1.8zM144 157.8l-.1-.1a1.5 1.5 0 0 0-1.2 2.3l.1 .1M144.1 158.9l-.4 1M144.1 157.8a1.47 1.47 0 0 0-1.3 .8 1.47 1.47 0 0 0 .1 1.5M144.2 158.7l-.3 .4-.3 1M144.2 157.9v-.1a1.52 1.52 0 0 0-1.3 2.4h.2M144.3 158.5l-1 2.3"/>
<path d="M144.3 158.5l1 .7M144.4 157.9a1.47 1.47 0 0 0-1.4 .8 1.47 1.47 0 0 0 .1 1.6h.1M144.5 158h-.1a1.52 1.52 0 0 0-1.2 2.3h.1M144.5 140.1l.3 .9M144.6 158.1a1.49 1.49 0 0 0-1.2 2.3M144.7 158.2v-.1a1.49 1.49 0 0 0-1.3 2.3M144.8 141a.79 .79 0 0 0 1 .7M144.8 141v.8M145.3 159.2l-.3 1.1M145.3 141.2h.1M145.7 140.6h.1M145.7 140.6l-.4 .6"/>
<path d="M145.8 159.6l-.1 .1 .2 .4M145.8 141.7l-1 .1M145.8 159.6l.2 .4M145.8 159.6l.1 .4M145.8 140.5l-.1 .1M145.8 140.6v-.1l-.5 .7M145.8 140.6l-.4 .6M145.9 160v.1M145.9 160h.1M146.3 158.8a3.1 3.1 0 0 0-1.3 1.5M146.3 158.8a.8 .8 0 0 1 1.3 .2M146.3 158.8l-1 .4"/>
<path d="M146.4 140.4h-.1l.1 .6 .1-.1M146.4 140.4l.1 .5M146.5 140.9l-.1 .1M146.5 140.9h.1M146.6 159.7h-.1M146.6 159.7h.1M146.9 159h.1M146.9 159l-.3 .7M146.9 159v.1M146.9 159.1l-.4 .7 .1-.1M146.9 159.1l-.3 .6M147 158.3l-.7 .5"/>
<path d="M147 158.3l.6 .7M147 158.3l-1-.7-1.7 .9M147.2 140.5a2.5 2.5 0 0 1-1.4 1.2M147.2 140.5a1.82 1.82 0 0 1-1.4 1.2M147.3 141.2v.3M147.3 159.9l-.4 .3M147.3 159.9l.1 .1M147.4 160v-.1l-.5 .3v.1M147.4 159.9h-.1M147.4 160l-.5 .3M147.5 141.7v.1M147.6 159a1.95 1.95 0 0 1-.1 1.8"/>
<path d="M147.6 159l.2 .6-.3 1.2M148.5 142.7h.1M148.8 142.8h.1M149 142.9h.1M149.3 140h-.1a1.59 1.59 0 0 0-1.4 2.2l.3 .2M149.3 143.1h.1M149.3 140.1l-.1-.1a1.63 1.63 0 0 0-1.4 2.2l.4 .2M149.5 140.2l-.1-.1a1.63 1.63 0 0 0-1.3 2.2l.2 .2M149.5 140.1v.1M149.5 143.2h.1M149.6 140.3l-.1-.1a1.58 1.58 0 0 0-1.4 2.1l.3 .3M149.8 140.3h-.1a1.63 1.63 0 0 0-1.4 2.2l.2 .1"/>
<path d="M149.8 143.4h.1M149.8 140.4l-.1-.1a1.51 1.51 0 0 0-1.1 2.4h.1M150 140.4h-.1a1.63 1.63 0 0 0-1.3 2.2l.2 .2M150 140.4h.1M150.1 140.5l-.1-.1a1.51 1.51 0 0 0-1.2 2.4h.1M150.2 140.6v-.1a1.63 1.63 0 0 0-1.4 2.2l.2 .2M150.2 140.6h.1M150.2 143.7h.1M150.3 140.7l-.1-.1a1.51 1.51 0 0 0-1.1 2.4h.1M150.5 140.7a1.5 1.5 0 0 0-1.2 2.4M150.5 140.7h.1M150.5 143.8h.1"/>
<path d="M150.6 140.8l-.1-.1a1.52 1.52 0 0 0-1.2 2.4h.1M150.7 140.9a1.5 1.5 0 0 0-1.2 2.3M150.7 140.9h.1M150.8 141l-.1-.1a1.59 1.59 0 0 0-1.4 2.2l.4 .2M151 141a1.52 1.52 0 0 0-1.2 2.4M151 141h.1M151 144.1h.1M151.1 141.1l-.1-.1a1.63 1.63 0 0 0-1.4 2.2l.3 .2M151.2 141.2v-.1a1.54 1.54 0 0 0-1.2 2.4M151.3 141.3l-.1-.2a1.56 1.56 0 0 0-1.1 2.4h.1M151.5 141.3h-.1a1.52 1.52 0 0 0-1.1 2.4M151.5 144.4h.1"/>
<path d="M151.6 141.4l-.2-.1a1.56 1.56 0 0 0-1.1 2.4h.1M151.7 141.5v-.1a1.52 1.52 0 0 0-1.2 2.4M151.8 144.5h.1M151.8 141.6l-.1-.2a1.56 1.56 0 0 0-1.1 2.4l.1 .1M151.9 141.6a1.54 1.54 0 0 0-1.1 2.4M151.9 141.6h.1M152 144.7h.1M152.1 141.7l-.1-.1a1.55 1.55 0 0 0-1.2 2.4h.1M152.2 141.7a1.59 1.59 0 0 0-1.4 2.2l.2 .2M152.2 141.7h.1M152.3 144.8h.1M152.3 145.4l1.1 .6"/>
<path d="M152.3 145.4l.9 1.1 1.1 .6M152.3 141.9l-.1-.2a1.55 1.55 0 0 0-1.1 2.4h.1M152.4 141.9a1.59 1.59 0 0 0-1.3 2.1l.2 .3M152.5 141.9h.1M152.5 144.7a1.74 1.74 0 0 1 1.3-2 1.66 1.66 0 0 0-1.3 2M152.6 142l-.1-.1a1.52 1.52 0 0 0-1.2 2.4h.1M152.8 142h-.1a1.63 1.63 0 0 0-1.4 2.2l.2 .2M152.8 142.1l-.1-.1a1.51 1.51 0 0 0-1.1 2.4h.1M153 142.2l-.1-.1a1.63 1.63 0 0 0-1.3 2.2l.2 .2M153.1 142.3l-.1-.1a1.51 1.51 0 0 0-1.2 2.4h.1M153.1 143.2l-.8 2.2M153.1 143.2l1.1 .6"/>
<path d="M153.2 142.3a1.63 1.63 0 0 0-1.4 2.2l.2 .1M153.3 142.4l-.1-.1a1.51 1.51 0 0 0-1.1 2.4h.1M153.4 146l.6 .6M153.5 142.5a1.5 1.5 0 0 0-1.2 2.3M153.5 142.5h.1M153.6 142.6l-.1-.1a1.51 1.51 0 0 0-1.2 2.4h.1M153.7 142.6a1.49 1.49 0 0 0-1.2 2.3 1.56 1.56 0 0 1 1.2-2.3l.1 .1M153.7 142.6h.1M153.9 145l-.5 1M153.9 145a2.02 2.02 0 0 0 .1 1.6M154 146.6a.97 .97 0 0 0 1.3 .1M154 146.6l.3 .5"/>
<path d="M154.2 143.8l-.3 1.2M154.5 145.4l-.4 .4M154.5 145.4l.1 .1M154.6 145.3l-.1 .1M154.6 145.3v.2M154.6 145.3l-.5 .4v.1M154.6 145.5l-.5 .3M154.7 146.5h.1M154.7 144.2l-.1 .1 .2 .3M154.7 144.2l.2 .3M154.7 146.4v.1M154.9 144.5l-.1 .1"/>
<path d="M154.9 144.5h.1M154.9 145.8h.1M154.9 145.8l-.2 .6M155 145.8l-.3 .7M155.2 143.3a3.5 3.5 0 0 0-1.3 1.7M155.2 143.3a.96 .96 0 0 1 1.3 0M155.2 143.3l-1 .5M155.3 146.7l-1 .4M155.5 144.1v.1M155.5 144.1l.1 .1M155.6 145.4l.2 .3M155.6 145.4l-.1 .1 .3 .3 .1-.1"/>
<path d="M155.6 145.4l.3 .3M155.6 145.3v.1M155.8 143.5h.1M155.8 143.5l-.3 .6M155.8 143.5l-.3 .7h.1M155.8 143.5l-.2 .7M155.8 145.7v.1M155.8 145.7h.1M155.9 142.7l-.7 .6M155.9 142.7l.6 .6M155.9 142.7l-1.1-.6-1.7 1.1M156.3 144.3l-.4 .3"/>
<path d="M156.3 144.3h.1M156.4 144.2l-.1 .1M156.4 144.2l-.5 .4M156.4 144.2v.1M156.4 144.3l-.5 .3M156.5 143.3a1.73 1.73 0 0 1 .1 1.7M156.5 143.3l.3 .5-.2 1.2M156.6 145a3.5 3.5 0 0 1-1.3 1.7M156.6 145a2.78 2.78 0 0 1-1.3 1.7M142.9 160.2h.1M143.2 160.3h.1M143.3 160.8l1.1 .6"/>
<path d="M143.3 160.8l.8 1.3 1.1 .6M144.4 161.4l.5 .7M144.9 162.1a.92 .92 0 0 0 1.3 .2M144.9 162.1l.3 .6M145 160.3l-.6 1.1M145 160.3a1.95 1.95 0 0 0-.1 1.8M145.1 161.2h.1M145.6 160.9l-.5 .2M145.6 160.9h.1M145.6 160.8v.1M145.6 160.8l-.5 .3v.1M145.6 162h.1"/>
<path d="M145.6 160.9l-.5 .3M145.9 161.4h.1M145.9 161.4l-.3 .6M145.9 161.3v.1M145.9 161.4l-.2 .6M146 160l-.1 .1M146.2 162.3l-1 .4M146.5 161l.3 .4M146.6 161l.1 .5M146.6 161l.2 .4M146.6 161h.1M146.8 161.4h-.1"/>
<path d="M146.8 161.4h.1M146.8 161.4l-.1 .1M146.9 160.2v.1M147.5 160.8a3.3 3.3 0 0 1-1.3 1.5M147.5 160.8a2.62 2.62 0 0 1-1.3 1.5"/>
</g>
<path d="M76.6 99.6l-.2-.1M67.6 115.2l-.2-.2M73.4 118.5l-2.7-1.6M82.4 102.9l-2.7-1.5M111.7 130.2h.1M138.3 156l.2 .1M147.3 140.4l.2 .1" fill="none" stroke="#000" stroke-width=".2" stroke-dasharray="6.3 1.3 1.3 1.3 1.3 1.3"/>
<path d="M65.2 93l-10.8-6.2M56.2 108.6l-10.8-6.3" fill="none" stroke="#000" stroke-width=".2" stroke-dasharray="6.3 1.3 1.3 1.3 1.3 1.3" stroke-dashoffset="3.3"/>
<path d="M65.2 93l-19.8-11.4M56.2 108.6l-19.8-11.5" fill="none" stroke="#000" stroke-width=".2" stroke-dasharray="6.3 1.3 1.3 1.3 1.3 1.3" stroke-dashoffset="4.4"/>
<path d="M106.6 128.2v-27.8" fill="none" stroke="#000" stroke-width=".2" stroke-dasharray="6.3 1.3 1.3 1.3 1.3 1.3" stroke-dashoffset="2"/>
<path d="M73.8 112.3l26.6 15.4" fill="none" stroke="#000" stroke-width=".2" stroke-dasharray="6.3 1.3 1.3 1.3 1.3 1.3" stroke-dashoffset=".5"/>
<path d="M79 111.3l22.9 13.3" fill="none" stroke="#000" stroke-width=".2" stroke-dasharray="6.3 1.3 1.3 1.3 1.3 1.3" stroke-dashoffset="2.6"/>
<path d="M85.4 104.7l22.4 12.9M76.4 120.2l22.4 12.9" fill="none" stroke="#000" stroke-width=".2" stroke-dasharray="6.3 1.3 1.3 1.3 1.3 1.3" stroke-dashoffset="2.9"/>
<path d="M119.8 124.5l18.7 10.8M110.8 140.1l18.8 10.8" fill="none" stroke="#000" stroke-width=".2" stroke-dasharray="6.3 1.3 1.3 1.3 1.3 1.3" stroke-dashoffset="5.1"/>
<path d="M76.4 99.5l31.4 18.1M67.4 115l31.4 18.1" fill="none" stroke="#000" stroke-width=".2" stroke-dasharray="6.3 1.3 1.3 1.3 1.3 1.3" stroke-dashoffset="4.1"/>
<path d="M110.7 119.3l27.8 16M101.7 134.8l27.9 16.1" fill="none" stroke="#000" stroke-width=".2" stroke-dasharray="6.3 1.3 1.3 1.3 1.3 1.3" stroke-dashoffset="-.2"/>
<g font-size="4.2">
<text x="114.1" y="17.7">ITEM NO.</text>
<text x="139.3" y="17.7">PART NUMBER</text>
<text x="180.7" y="17.7">DESCRIPTION</text>
<text x="224.4" y="17.7">MATERIAL</text>
<text x="254.5" y="17.7">QTY.</text>
<text x="121.9" y="24.3">1</text>
<text x="148.7" y="24.3">1001</text>
<text x="173.7" y="24.3">Brake Disc - Original</text>
<text x="219.5" y="24.3">Gray Cast Iron</text>
<text x="257.9" y="24.3">1</text>
<text x="121.9" y="33">2</text>
<text x="148.7" y="33">1002</text>
<text x="175" y="31">Brake Disc Mount -</text>
<text x="186.1" y="35.1">Original</text>
<text x="224" y="33">1060 Alloy</text>
<text x="257.9" y="33">1</text>
<text x="121.9" y="42.1">3</text>
<text x="142.4" y="42.1">91286A182</text>
<text x="174.4" y="42.1">Bolt - Mount to disc</text>
<text x="229.3" y="42.1">Steel</text>
<text x="257.9" y="42.1">4</text>
<text x="121.9" y="49.1">4</text>
<text x="142.4" y="49.1">97135A225</text>
<text x="174.6" y="49.1">Nut - Mount to disc</text>
<text x="229.3" y="49.1">Steel</text>
<text x="257.9" y="49.1">4</text>
<text x="121.9" y="56.1">5</text>
<text x="142.4" y="56.1">91251A385</text>
<text x="181.8" y="56.1">Bolt - Mount</text>
<text x="229.3" y="56.1">Steel</text>
<text x="257.9" y="56.1">1</text>
<text x="116.3" y="78.5">5</text>
<text x="29.1" y="118.5">4</text>
<text x="171.8" y="152.4">3</text>
<text x="41" y="156.1">1</text>
<text x="69.1" y="168.3">2</text>
</g>
<text font-size="4.1" x="16.4" y="191.9">NORTH CAROLINA STATE UNIVERSITY</text>
<g font-size="4">
<text x="137.2" y="193.6">GRIFFIN, LOGAN</text>
<text x="187.5" y="193.6">4/26/2021</text>
<text x="225.3" y="193.5">BRAKE ASSEMBLY</text>
<text x="193.7" y="201.4">1:3</text>
<text x="228.2" y="201.8">2001</text>
<text x="262.6" y="202">1</text>
</g>
<g font-size="3.2">
<text x="27.9" y="10.4">1</text>
<text x="60" y="10.4">2</text>
<text x="91.9" y="10.4">3</text>
<text x="123.8" y="10.4">4</text>
<text x="155.3" y="10.4">5</text>
<text x="187" y="10.3">6</text>
<text x="218.8" y="10.5">7</text>
<text x="250.6" y="10.5">8</text>
<text x="8.1" y="37.1">D</text>
<text x="268.6" y="37.5">D</text>
<text x="8" y="85.7">C</text>
<text x="268.5" y="86.1">C</text>
<text x="8.4" y="132.5">B</text>
<text x="268.9" y="132.9">B</text>
<text x="8.4" y="180.3">A</text>
<text x="268.9" y="180.7">A</text>
<text x="27.6" y="207.4">1</text>
<text x="59.7" y="207.4">2</text>
<text x="91.6" y="207.4">3</text>
<text x="123.5" y="207.4">4</text>
<text x="155" y="207.4">5</text>
<text x="186.7" y="207.3">6</text>
<text x="218.4" y="207.5">7</text>
<text x="250.3" y="207.5">8</text>
</g>
<text font-size="3" x="14" y="213.5">SOLIDWORKS Educational Product. For Instructional Use Only.</text>
<text font-size="2.8" x="218.1" y="201.5">A</text>
<g font-size="2.7">
<text x="43.6" y="196.4">P.O. BOX 7801</text>
<text x="37.9" y="199.4">Raleigh, North Carolina</text>
</g>
<g font-size="2.1">
<text x="14.3" y="14.9">THE INFORMATION CONTAINED IN THIS DRAWING IS THE SOLE PROPERTY OF</text>
<text x="14.3" y="17.3">NC STATE UNIVERSITY. ANY REPRODUCTION IN PART OR WHOLE WITHOUT</text>
<text x="14.2" y="19.6">THE WRITTEN PERMISSION OF NC STATE UNIVERSITY IS PROHIBITED.</text>
<text x="14.2" y="21.9">FILE: Brake DIsc Assembly</text>
<text x="92.2" y="189.7">UNLESS OTHERWISE SPECIFIED</text>
<text x="90.5" y="195.3">TOLERANCES ARE:</text>
<text x="93.8" y="192.4">DIMENSIONS ARE IN INCHES</text>
<text x="93.6" y="199.7">+</text>
<text x="103.8" y="202.2">.XXX+.XXX</text>
<text x="104.7" y="199.7">.XX+</text>
<text x="110.8" y="199.7">.XX</text>
<text x="116.8" y="199.7">+</text>
<text x="119.8" y="199.7">1</text>
</g>
<g font-size="1.8">
<text x="127.4" y="189.3">DRAWN</text>
<text x="178.1" y="189.1">DATE</text>
<text x="216.6" y="189.4">TITLE</text>
<text x="93.1" y="197.7">FRACTIONS</text>
<text x="104.4" y="197.7">DECIMALS</text>
<text x="114.9" y="197.7">ANGLES</text>
<text x="127.6" y="197.1">MATERIAL</text>
<text x="178.2" y="197.1">SCALE</text>
<text x="217.7" y="197.8">SIZE</text>
<text x="223.5" y="197.6">PRT. NO.</text>
<text x="261.2" y="197.5">#</text>
</g>
</svg>
